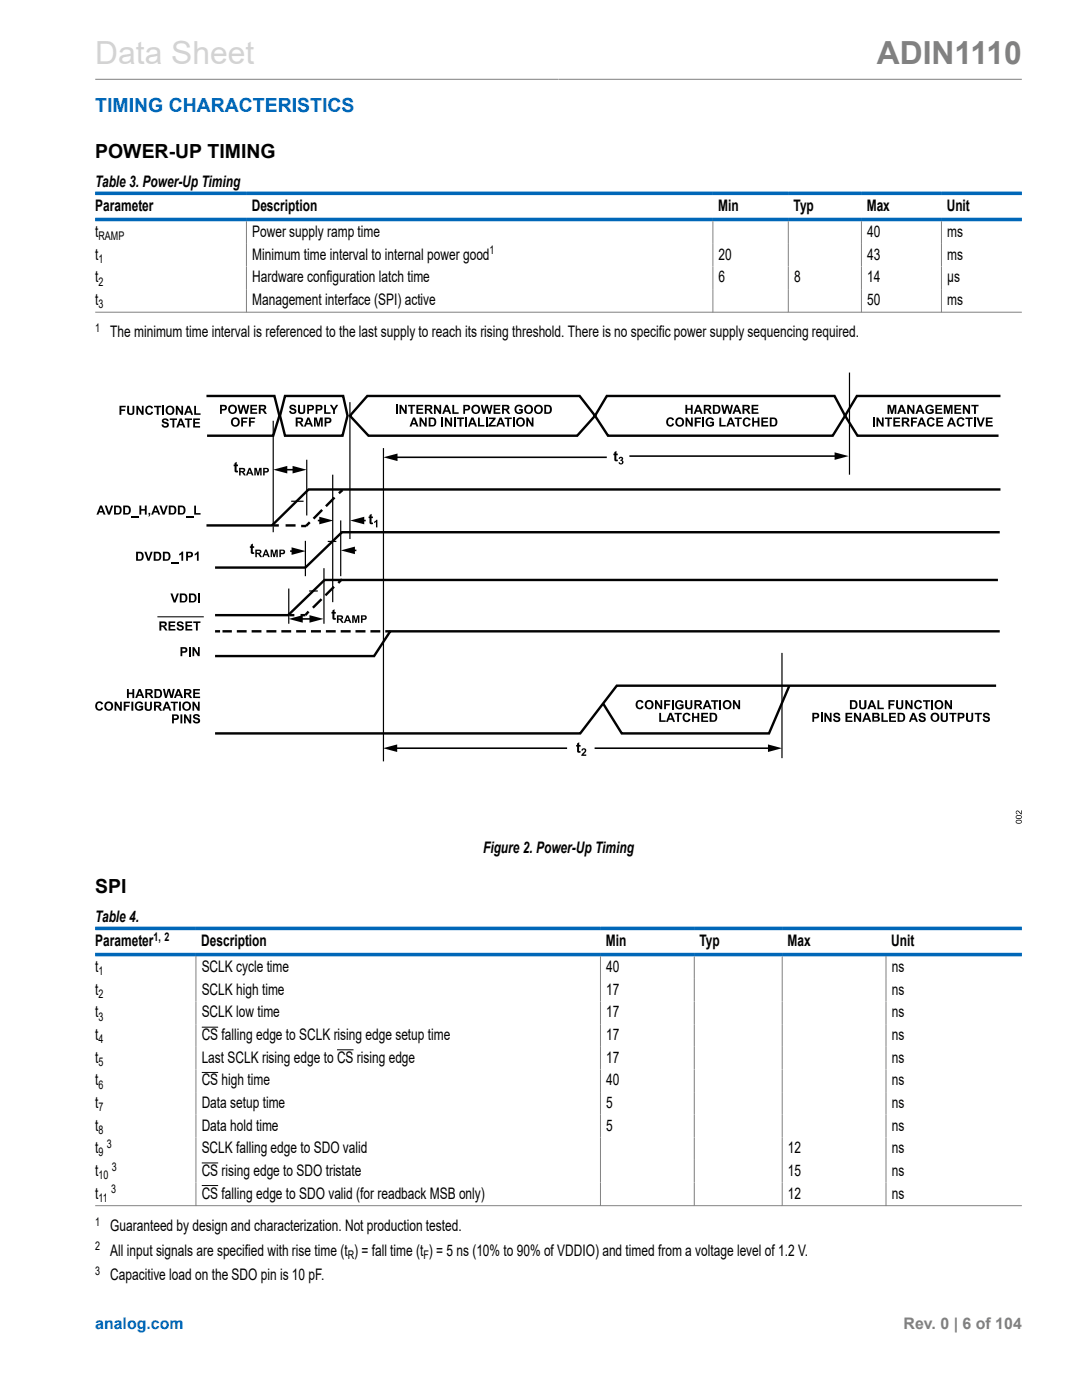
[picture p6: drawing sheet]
<svg xmlns="http://www.w3.org/2000/svg" width="216mm" height="279mm" viewBox="0 0 216 279" stroke-linecap="round" stroke-linejoin="round" font-family="sans-serif">
<path d="M19 15.8h184.9M49.2 44.2v18.2M142.2 44.2v18.2M157.3 44.2v18.2M171.9 44.2v18.2M187.9 44.2v18.2M19 62.3h184.9" fill="none" stroke="#808080" stroke-width=".2"/>
<path d="M19 38.6h184.9M19 43.8h184.9" fill="none" stroke="#0067b8" stroke-width=".71"/>
<path d="M199.5 106.2h-131.3l-7.3 7.1h-18M199.5 126h-121.6l-3.3 4.9h-31.7" fill="none" stroke="#020202" stroke-width=".48"/>
<path d="M78.7 149.3h34.5" fill="none" stroke="#010101" stroke-width=".32"/>
<path d="M76.4 149.3l2.9-.7v1.5z" fill="#010101"/>
<path d="M156 130.3v21" fill="none" stroke="#010101" stroke-width=".24"/>
<path d="M118.6 149.3h35.2" fill="none" stroke="#010101" stroke-width=".32"/>
<path d="M153.2 148.6l2.9 .7-2.9 .8z" fill="#010101"/>
<path d="M73.3 79h42.4l3 4-3.5 4h-41.7l-3.7-4zM121.1 79h45.4l2.1 4-2.4 4h-44.9l-2.6-4zM199.6 79h-28.6l-2.4 4 2.5 4h28.1M199.6 97.7h-138l-7.3 7.2h-13.1M157.5 136.8l-4.1 9.6h-29.3l-3.7-6M198.8 136.8h-75.7l-7.3 9.6h-72.9" fill="none" stroke="#020202" stroke-width=".48"/>
<g fill="#000">
<path d="M79 80.8h.4v1.8h-.4zM79.7 80.8h.4l.7 1.2v-1.2h.4v1.8h-.4l-.8-1.2v1.2h-.3zM81.4 80.8h1.4v.3h-.5v1.5h-.4v-1.5h-.5zM83.1 80.8h1.3v.3h-.9v.4h.9v.3h-1v.5h1.1v.3h-1.4zM83.7 83.3h.4l.7 1.2v-1.2h.3v1.8h-.3l-.7-1.1v1.2l-.4-.1zM86.6 80.8h.3l.8 1.2v-1.2h.3v1.8h-.3l-.8-1.2v1.2h-.3zM88.1 83.3h.3v1.8h-.3zM88.8 83.3h.3l.8 1.2v-1.2h.3v1.8h-.4l-.7-1.1v1.2l-.3-.1zM90.3 80.8h.3v1.5h.9v.3h-1.2zM90.6 83.3h.3v1.8h-.3zM91.2 83.3h1.4v.3h-.5v1.5h-.4v-1.5h-.5zM92.8 83.3h.4v1.8h-.4z"/>
<path d="M95.4 83.3h.3v1.5h.9v.3h-1.2zM95.9 80.8h.4l.3 1.2 .3-1.2h.4l.3 1.3 .3-1.3h.4l-.4 1.8h-.4l-.4-1.4-.3 1.4h-.4zM96.9 83.3h.4v1.8h-.4zM97.6 83.3h1.3v.3l-1 1.2h1v.3h-1.4v-.3l.9-1.2h-.8zM98.5 80.8h1.3v.3h-1v.4h1v.3h-1v.5h1.1v.3h-1.4zM100.7 83.3h1.4v.3h-.5v1.5h-.4v-1.5h-.5zM102.3 83.3h.4v1.8h-.4zM102.9 81.1l.6-.3a.72 .72 0 0 1 .8 .5l-.3 .1a.58 .58 0 0 0-1 .1 .58 .58 0 0 0 .5 .8l.4-.1v-.3h-.4v-.3h.8v.8a.98 .98 0 0 1-1.3 0 .98 .98 0 0 1-.1-1.3zM105 83.3h.4l.7 1.2v-1.2h.4v1.8h-.4l-.7-1.1v1.2l-.4-.1zM133.2 83.5l.6-.2a.72 .72 0 0 1 .7 .5l-.4 .1-.2-.3a.62 .62 0 0 0-.6 .6 .62 .62 0 0 0 .5 .6l.2-.1 .2-.2 .3 .1a.86 .86 0 0 1-1.2 .4 .86 .86 0 0 1-.3-1.3zM136.8 80.8h.3v.7h.7v-.7h.4v1.8h-.4v-.8h-.7v.8h-.3zM136.8 83.3h.3l.8 1.2v-1.2h.3v1.8h-.3l-.8-1.1v1.2l-.3-.1z"/>
<path d="M138.6 83.3h1.3v.3h-.9v.4h.8v.4h-.8v.7h-.4zM140.2 83.3h.3v1.8h-.3zM141 83.6l.7-.3a.72 .72 0 0 1 .7 .5l-.3 .1a.55 .55 0 0 0-.8-.2 .55 .55 0 0 0-.1 .9l.3 .2h.4l.2-.1v-.2h-.4v-.3h.8v.7a.99 .99 0 0 1-1.4 .1 .99 .99 0 0 1-.1-1.4zM143.5 83.3h.4v1.5h.9v.3h-1.3zM143.9 80.8h.4l.3 1.2 .3-1.2h.4l.3 1.3 .3-1.3h.4l-.5 1.8h-.3l-.4-1.4-.4 1.4h-.4zM146.6 83.3h1.4v.3h-.5v1.5h-.4v-1.5h-.5zM148.4 83.5l.6-.2a.72 .72 0 0 1 .8 .5l-.4 .1-.2-.3a.62 .62 0 0 0-.6 .6 .62 .62 0 0 0 .4 .7l.3-.1 .1-.3 .4 .1a.86 .86 0 0 1-1.3 .4 .86 .86 0 0 1-.2-1.3zM150 80.8h1.3v.3h-1v.4h.9v.3h-.9v.5h1.1v.3h-1.4zM150.1 83.3h.4v.7h.7v-.7h.3v1.8h-.3v-.8h-.7v.8h-.4zM151.9 83.3h1.4v.3h-1v.4h.9v.4h-.9v.4h1v.3h-1.4zM174.2 83.3h.3v1.8h-.3zM174.9 83.3h.3l.8 1.2v-1.2h.3v1.8h-.3l-.8-1.1v1.2l-.3-.1z"/>
<path d="M177.1 80.8h.5l.4 1.2 .3-1.2h.6v1.8h-.4v-1.4l-.3 1.4h-.4l-.4-1.4v1.4h-.3zM176.6 83.3h1.4v.3h-.5v1.5h-.4v-1.5h-.5zM178.3 83.3h1.3v.3h-1v.4h.9v.4h-.9v.4h1v.3h-1.3zM181 80.8h.4l.7 1.2v-1.2h.4v1.8h-.4l-.7-1.2v1.2h-.4zM181.8 83.3h1.2v.3h-.8v.4h.7v.4h-.7v.7h-.4zM184.8 81.1l.7-.3a.72 .72 0 0 1 .8 .5l-.4 .1a.55 .55 0 0 0-.8-.2 .55 .55 0 0 0 0 .8l.2 .3h.4l.2-.1v-.3h-.4v-.3h.8v.8a.99 .99 0 0 1-1.4 0 .99 .99 0 0 1-.1-1.3zM185.2 83.5l.6-.2a.72 .72 0 0 1 .7 .5l-.4 .1-.2-.3a.62 .62 0 0 0-.6 .6 .62 .62 0 0 0 .5 .6l.2-.1 .2-.2 .3 .1a.87 .87 0 0 1-1.2 .4 .87 .87 0 0 1-.3-1.3zM186.6 80.8h1.4v.3h-1v.4h.9v.3h-.9v.5h1v.3h-1.4zM186.8 83.3h1.4v.3h-1v.4h.9v.4h-.9v.4h1v.3h-1.4zM188.3 80.8h.6l.3 1.2 .3-1.2h.6v1.8h-.4v-1.4l-.3 1.4h-.4l-.3-1.4v1.4h-.4zM190.4 80.8h1.4v.3h-1v.4h.9v.3h-.9v.5h1v.3h-1.4zM191.1 83.5l.6-.2a.72 .72 0 0 1 .8 .5l-.4 .1-.2-.3a.62 .62 0 0 0-.6 .6 .62 .62 0 0 0 .4 .6l.3-.1 .1-.2 .4 .1a.86 .86 0 0 1-1.3 .4 .86 .86 0 0 1-.2-1.3z"/>
<path d="M192.1 80.8h.4l.7 1.2v-1.2h.4v1.8h-.4l-.7-1.2v1.2h-.4zM192.6 83.3h1.5v.3h-.6v1.5h-.3v-1.5h-.6zM194.3 83.3h.4v1.8h-.4zM193.8 80.8h1.5v.3h-.6v1.5h-.3v-1.5h-.6zM194.8 83.3h.4l.5 1.4 .4-1.4h.4l-.6 1.8h-.4zM196.7 83.3h1.4v.3h-1v.4h.9v.4h-.9v.4h1v.3h-1.4zM136.7 139.7h.4v1a.38 .38 0 0 0 .3 .6 .38 .38 0 0 0 .4-.6v-1h.3v1a.74 .74 0 0 1-.7 .9 .74 .74 0 0 1-.7-.9zM171.4 139.7h.4v1a.38 .38 0 0 0 .3 .6 .38 .38 0 0 0 .4-.6v-1h.4v1a.74 .74 0 0 1-.7 .9 .74 .74 0 0 1-.8-.9zM178.8 139.7h.4v1a.38 .38 0 0 0 .3 .6 .38 .38 0 0 0 .4-.6v-1h.3v1a.74 .74 0 0 1-.7 .9 .74 .74 0 0 1-.7-.9zM127.1 139.9l.6-.2a.72 .72 0 0 1 .7 .5l-.4 .1-.2-.3a.6 .6 0 0 0-.6 .6 .6 .6 0 0 0 .6 .6l.3-.3 .3 .1a.88 .88 0 0 1-1.3 .3 .88 .88 0 0 1 0-1.4zM130.7 139.7h.4l.7 1.2v-1.2h.3v1.8h-.3l-.8-1.1v1.1h-.3zM131.5 142.3h.4v1.5h.9v.3h-1.3z"/>
<path d="M132.5 139.7h1.3v.3h-.9v.5h.7v.3h-.7v.7h-.4zM134.1 139.7h.3v1.8h-.3zM134.6 142.3h1.4v.3h-.5v1.5h-.4v-1.5h-.5zM134.9 140l.7-.3a.72 .72 0 0 1 .8 .5l-.4 .1a.55 .55 0 0 0-.8-.1 .55 .55 0 0 0-.1 .8 .46 .46 0 0 0 .5 .3 .46 .46 0 0 0 .4-.4h-.4v-.3h.8v.7a.99 .99 0 0 1-1.4 .1 .99 .99 0 0 1-.1-1.4zM136.4 142.5l.6-.3a.72 .72 0 0 1 .8 .6l-.4 .1-.2-.3a.59 .59 0 0 0-.6 .6 .59 .59 0 0 0 .6 .6l.2-.4 .4 .1a.86 .86 0 0 1-1.3 .5 .86 .86 0 0 1-.2-1.3zM138.1 142.3h.4v.7h.7v-.7h.3v1.8h-.3v-.8h-.8v.8h-.3zM139.9 142.3h1.4v.3h-1v.4h.9v.3h-.9v.5h1v.3h-1.4zM141.9 139.7h1.4v.3h-.5v1.5h-.4v-1.5h-.5zM143.6 139.7h.3v1.8h-.3zM146.2 139.7h.4l.7 1.2v-1.2h.4v1.8h-.4l-.7-1.1v1.1h-.4zM163.8 142.3h.3v1.8h-.3zM164.5 142.3h.3l.8 1.2v-1.2h.3v1.8h-.3l-.8-1.2v1.2h-.3z"/>
<path d="M166.5 142.4l.4-.2a.58 .58 0 0 1 .7 .6h-.3a.29 .29 0 0 0-.3-.3 .29 .29 0 0 0-.3 .3 .87 .87 0 0 1 1 .9l-.3 .3-.4 .1a.68 .68 0 0 1-.8-.6l.4-.1a.33 .33 0 0 0 .3 .4 .33 .33 0 0 0 .3-.4 .81 .81 0 0 1-.9-.7zM168.7 142.3h1.3v.3h-.9v.4h.9v.3h-.9v.5h1v.3h-1.4zM170.4 142.3h.4l.7 1.2v-1.2h.3v1.8h-.3l-.8-1.2v1.2h-.3zM175.1 139.7h.3v1.5h1v.3h-1.3zM175.9 142.3h.4v1.5h.9v.3h-1.3zM177.3 139.7h1.2v.3h-.9v.5h.8v.3h-.8v.7h-.3zM177.4 142.3h1.4v.3h-1v.4h.9v.3h-.9v.5h1v.3h-1.4zM180.7 139.7h.3l.7 1.2v-1.2h.4v1.8h-.4l-.7-1.1v1.1h-.3zM183.5 142.4l.5-.2a.58 .58 0 0 1 .7 .6h-.4a.29 .29 0 0 0-.3-.3 .29 .29 0 0 0-.3 .3 .94 .94 0 0 1 1 .7 .75 .75 0 0 1-.7 .6 .75 .75 0 0 1-.7-.6l.3-.1a.33 .33 0 0 0 .4 .4 .33 .33 0 0 0 .3-.4 .77 .77 0 0 1-.9-.9zM182.6 139.9l.6-.2a.71 .71 0 0 1 .8 .5l-.4 .1-.2-.3a.59 .59 0 0 0-.6 .6 .59 .59 0 0 0 .6 .6l.2-.3 .4 .1a.87 .87 0 0 1-1.3 .4 .87 .87 0 0 1-.2-1.3zM184.2 139.7h1.4v.3h-.5v1.5h-.4v-1.5h-.5zM185.8 139.7h.4v1.8h-.4z"/>
<path d="M187.7 142.3h.4v.9a.38 .38 0 0 0 .3 .6 .38 .38 0 0 0 .4-.5v-1h.3v.9a.74 .74 0 0 1-.7 .9 .74 .74 0 0 1-.7-.9zM188.5 139.7h.4l.7 1.2v-1.2h.4v1.8h-.4l-.7-1.1v1.1h-.4zM189.4 142.3h1.5v.3h-.6v1.5h-.3v-1.5h-.6zM192.8 142.3h.3v.9a.38 .38 0 0 0 .4 .6 .38 .38 0 0 0 .3-.5v-1h.4v.9a.74 .74 0 0 1-.7 .9 .74 .74 0 0 1-.8-.9zM194.5 142.3h1.4v.3h-.5v1.5h-.4v-1.5h-.5zM196.3 142.4l.5-.2a.58 .58 0 0 1 .7 .6h-.4a.29 .29 0 0 0-.3-.3 .29 .29 0 0 0-.3 .3 .88 .88 0 0 1 1 .9l-.3 .3-.4 .1a.69 .69 0 0 1-.7-.6l.3-.1a.33 .33 0 0 0 .4 .4 .33 .33 0 0 0 .3-.4 .8 .8 0 0 1-1-.7z"/>
<path d="M82.4 83.3h.4l.7 1.8h-.4l-.1-.4h-.8l-.1 .4h-.4zM82.6 83.7l-.3 .7h.5z"/>
<path d="M84.8 80.8h.7a.52 .52 0 0 1 .7 .4 .52 .52 0 0 1-.4 .6l.6 .8h-.4l-.5-.7h-.2h-.2v.7h-.3zM85.1 81.1v.5h.4a.27 .27 0 0 0 .4-.3 .27 .27 0 0 0-.5-.2z"/>
<path d="M85.5 83.3h.7a.9 .9 0 0 1 .9 .9 .9 .9 0 0 1-.9 .9h-.7zM85.9 83.6v1.2h.3a.6 .6 0 0 0 .5-.6 .6 .6 0 0 0-.6-.6z"/>
<path d="M88.9 80.8h.4l.7 1.8h-.3l-.2-.4h-.7l-.2 .4h-.4zM89.1 81.2l-.2 .7h.5z"/>
<path d="M92.4 80.8h.6a.59 .59 0 0 1 .8 .6 .59 .59 0 0 1-.8 .5h-.2v.7h-.4zM92.8 81.1v.5h.2a.3 .3 0 0 0 .5-.3 .3 .3 0 0 0-.5-.2z"/>
<path d="M94.1 81.7a.9 .9 0 0 1 1.7 0 .9 .9 0 0 1-1.7 0zM94.6 81.2a.56 .56 0 0 0 0 .9 .56 .56 0 0 0 .8-.2v-.2a.52 .52 0 0 0-.2-.5 .52 .52 0 0 0-.6 0z"/>
<path d="M94.1 83.3h.4l.7 1.8h-.4l-.2-.4h-.7l-.2 .4h-.3zM94.3 83.7l-.3 .7h.5z"/>
<path d="M100.2 80.8h.7a.52 .52 0 0 1 .7 .4 .52 .52 0 0 1-.4 .6l.6 .8h-.4l-.5-.7-.3-.1-.1 .8h-.3zM100.5 81.1v.5h.4a.27 .27 0 0 0 .4-.3 .27 .27 0 0 0-.5-.2z"/>
<path d="M99.7 83.3h.4l.7 1.8h-.4l-.2-.4h-.7l-.1 .4h-.4zM99.9 83.7l-.3 .7h.5z"/>
<path d="M103 84.2a.9 .9 0 0 1 1.8 0 .9 .9 0 0 1-1.8 0zM103.5 83.8a.56 .56 0 0 0 0 .8 .56 .56 0 0 0 .8-.2 .55 .55 0 0 0-.1-.7 .55 .55 0 0 0-.7 .1z"/>
<path d="M104.6 81.7a.9 .9 0 0 1 1.8 0 .9 .9 0 0 1-1.8 0zM105.1 81.2a.56 .56 0 0 0 0 .9 .56 .56 0 0 0 .9-.2v-.2a.52 .52 0 0 0-.3-.5 .52 .52 0 0 0-.6 0z"/>
<path d="M106.8 81a.9 .9 0 0 1 1.3 .1 .9 .9 0 0 1-.2 1.3 .9 .9 0 0 1-1.3-.4v-.5zM107.1 81.2a.56 .56 0 0 0 0 .9 .56 .56 0 0 0 .8-.2 .55 .55 0 0 0-.1-.7 .55 .55 0 0 0-.7 0z"/>
<path d="M108.6 80.8h.7a.9 .9 0 0 1 .8 .9 .9 .9 0 0 1-.8 .9h-.7zM109 81.1v1.2h.2a.6 .6 0 0 0 .5-.7 .6 .6 0 0 0-.6-.5z"/>
<path d="M134.7 84.2a.95 .95 0 0 1 1.9 0 .95 .95 0 0 1-1.9 0zM135.3 83.8a.56 .56 0 0 0 0 .8 .56 .56 0 0 0 .8-.2 .55 .55 0 0 0-.1-.7 .55 .55 0 0 0-.7 .1z"/>
<path d="M139.1 80.8h.4l.7 1.8h-.4l-.1-.4h-.8l-.1 .4h-.4zM139.3 81.2l-.2 .7h.5z"/>
<path d="M140.4 80.8h.8a.52 .52 0 0 1 .7 .4 .52 .52 0 0 1-.5 .6l.7 .8h-.5l-.4-.7h-.3h-.1v.7h-.4zM140.8 81.1v.5h.3a.27 .27 0 0 0 .4-.3 .27 .27 0 0 0-.4-.2z"/>
<path d="M142.2 80.8h.7a.9 .9 0 0 1 .9 .9 .9 .9 0 0 1-.9 .9h-.7zM142.6 81.1v1.2h.3a.61 .61 0 0 0 .5-.8 .61 .61 0 0 0-.8-.4z"/>
<path d="M145.6 83.3h.4l.7 1.8h-.4l-.1-.4h-.8l-.1 .4h-.4zM145.8 83.7l-.3 .7h.5z"/>
<path d="M146.8 80.8h.4l.8 1.8h-.4l-.2-.4h-.7l-.2 .4h-.4zM147 81.2l-.2 .7h.5z"/>
<path d="M148.1 80.8h.8a.52 .52 0 0 1 .7 .4 .52 .52 0 0 1-.4 .6l.6 .8h-.4l-.5-.7-.3-.1-.1 .8h-.4zM148.5 81.1v.5l.6-.1 .1-.1-.1-.3z"/>
<path d="M153.6 83.3h.7a.9 .9 0 0 1 .8 .9 .9 .9 0 0 1-.8 .9h-.7zM154 83.6v1.2h.2a.6 .6 0 0 0 .5-.6 .6 .6 0 0 0-.6-.6z"/>
<path d="M179.9 83.3h.8a.52 .52 0 0 1 .7 .4 .52 .52 0 0 1-.5 .6l.7 .8h-.4l-.5-.6-.3-.1-.1 .7h-.4zM180.3 83.6v.5h.4a.27 .27 0 0 0 .3-.3 .27 .27 0 0 0-.4-.2z"/>
<path d="M179.7 80.8h.4l.7 1.8h-.4l-.1-.4h-.8l-.1 .4h-.4zM179.9 81.2l-.2 .7h.5z"/>
<path d="M183.4 80.8h.4l.7 1.8h-.4l-.2-.4h-.7l-.2 .4h-.3zM183.6 81.2l-.3 .7h.5z"/>
<path d="M183.7 83.3h.4l.7 1.8h-.4l-.1-.4h-.8l-.1 .4h-.4zM183.9 83.7l-.3 .7h.5z"/>
<path d="M189.6 83.3h.4l.8 1.8h-.4l-.2-.4h-.7l-.2 .4h-.4zM189.8 83.7l-.2 .7h.5z"/>
<path d="M169.6 139.7h.7a.9 .9 0 0 1 .8 .9 .9 .9 0 0 1-.8 .9h-.7zM170 140v1.2h.2a.6 .6 0 0 0 .5-.6 .6 .6 0 0 0-.6-.6z"/>
<path d="M128.6 140.6a.9 .9 0 0 1 1.8 0 .9 .9 0 0 1-1.8 0zM129.2 140.2a.57 .57 0 0 0-.1 .8 .57 .57 0 0 0 .9 0 .57 .57 0 0 0-.1-.8 .57 .57 0 0 0-.7 0z"/>
<path d="M133.6 142.3h.4l.7 1.8h-.4l-.1-.5h-.8l-.1 .5h-.4zM133.8 142.7l-.3 .6h.5z"/>
<path d="M138.6 139.7h.7a.52 .52 0 0 1 .7 .4 .52 .52 0 0 1-.4 .6l.6 .8h-.4l-.5-.6-.3-.1-.1 .7h-.3zM138.9 140.1v.4h.3a.28 .28 0 0 0 .4 0 .28 .28 0 0 0 0-.4 .28 .28 0 0 0-.4 0z"/>
<path d="M141.6 142.3h.7a.9 .9 0 0 1 .8 .8 .9 .9 0 0 1-.8 1h-.7zM142 142.6v1.2h.2a.62 .62 0 0 0 .5-.8 .62 .62 0 0 0-.7-.4z"/>
<path d="M140.9 139.7h.4l.7 1.8h-.4l-.1-.4h-.8l-.1 .4h-.4zM141.1 140.1l-.2 .7h.4z"/>
<path d="M144.2 140.6a.9 .9 0 0 1 1.8 0 .9 .9 0 0 1-1.8 0zM144.7 140.2a.57 .57 0 0 0 0 .8 .57 .57 0 0 0 .8 0l.1-.3a.52 .52 0 0 0-.3-.6 .52 .52 0 0 0-.6 .1z"/>
<path d="M162.1 142.3h.6a.59 .59 0 0 1 .8 .5 .59 .59 0 0 1-.8 .6h-.2v.7h-.4zM162.5 142.6v.5h.2a.3 .3 0 0 0 .4-.3 .3 .3 0 0 0-.5-.2z"/>
<path d="M172.7 142.3h.4l.8 1.8h-.4l-.2-.5h-.7l-.2 .5h-.4zM172.9 142.7l-.2 .6h.5z"/>
<path d="M174 142.3h.9a.44 .44 0 0 1 .5 .2 .44 .44 0 0 1-.2 .6 .55 .55 0 0 1 .3 .7 .55 .55 0 0 1-.8 .2h-.6zM174.4 142.6v.4a.45 .45 0 0 0 .7-.2l-.1-.2zM174.4 143.3v.5h.3a.29 .29 0 0 0 .5-.3 .28 .28 0 0 0-.5-.2z"/>
<path d="M173.8 139.7h.3l.8 1.8h-.4l-.2-.4h-.7l-.1 .4h-.4zM174 140.1l-.3 .7h.5z"/>
<path d="M179.1 142.3h.7a.9 .9 0 0 1 .8 .8 .9 .9 0 0 1-.8 1h-.7zM179.5 142.6v1.2h.2a.62 .62 0 0 0 .5-.8 .62 .62 0 0 0-.7-.4z"/>
<path d="M182.1 142.3h.3l.8 1.8h-.4l-.2-.5h-.7l-.2 .5h-.3zM182.2 142.7l-.2 .6h.5z"/>
<path d="M185.7 143.1a.9 .9 0 0 1 1.8 0 .9 .9 0 0 1-1.8 0zM186.2 142.7a.57 .57 0 0 0 0 .8 .57 .57 0 0 0 .8 0 .56 .56 0 0 0 0-.8 .56 .56 0 0 0-.8 0z"/>
<path d="M186.7 139.9a.9 .9 0 0 1 1.4 .2 .9 .9 0 0 1-.3 1.3 .9 .9 0 0 1-1.3-.5v-.5zM187 140.2a.57 .57 0 0 0-.1 .8 .57 .57 0 0 0 .9 0 .57 .57 0 0 0-.1-.8 .57 .57 0 0 0-.7 0z"/>
<path d="M191.1 142.3h.6a.59 .59 0 0 1 .8 .5 .59 .59 0 0 1-.8 .6h-.3v.7h-.3zM191.5 142.6v.5h.2a.3 .3 0 0 0 .4-.3 .3 .3 0 0 0-.5-.2z"/>
</g>
<path d="M169.5 74.4v20.3M76.5 89.4v62.5" fill="none" stroke="#010101" stroke-width=".24"/>
<path d="M78.8 91.3h42.3" fill="none" stroke="#010101" stroke-width=".32"/>
<g fill="#010101">
<path d="M76.5 91.3l2.8-.8v1.5z"/>
<path d="M122.6 90.2l.4-.2v.5h.3v.4h-.3v.7l.3 .1v.3a.45 .45 0 0 1-.6 0 .45 .45 0 0 1-.1-.5v-.6h-.2z"/>
<path d="M123.6 91.3l.3-.1a.38 .38 0 0 1 .4 .2 .38 .38 0 0 1-.2 .5h.1a.49 .49 0 0 1-.1 .8 .49 .49 0 0 1-.7-.4h.3a.22 .22 0 0 0 .3 .1 .22 .22 0 0 0 .1-.3 .22 .22 0 0 0-.3-.1v-.2a.18 .18 0 0 0 .3-.2 .18 .18 0 0 0-.2-.2 .18 .18 0 0 0-.2 .2h-.3z"/>
<path d="M115.2 148.4l.4-.3v.6h.2v.3h-.2l-.1 .7 .1 .2h.2l.1 .3a.46 .46 0 0 1-.6 0 .46 .46 0 0 1-.1-.5v-.7h-.2z"/>
<path d="M116.2 149.4a.52 .52 0 0 1 .8 .2 .52 .52 0 0 1-.4 .7l-.2 .3h.6v.2h-1l.3-.5a.49 .49 0 0 0 .3-.7l-.6 .2z"/>
</g>
<path d="M125.6 91h41.4" fill="none" stroke="#010101" stroke-width=".32"/>
<path d="M166.5 90.3l2.8 .7-2.8 .8z" fill="#010101"/>
<g fill="#000">
<path d="M23.8 81h1.3v.3h-.9v.4h.8v.3h-.8v.8h-.4zM25.4 81h.4v1a.38 .38 0 0 0 .3 .5 .38 .38 0 0 0 .3-.5v-1h.4v.9a.74 .74 0 0 1-.7 .9 .74 .74 0 0 1-.7-.9zM27.2 81h.4l.7 1.2v-1.2h.4v1.8h-.4l-.7-1.2v1.2h-.4zM29.2 81.2l.6-.3a.72 .72 0 0 1 .7 .6l-.3 .1-.3-.3a.63 .63 0 0 0-.5 .5 .63 .63 0 0 0 .4 .7l.2-.1 .2-.3 .4 .1a.87 .87 0 0 1-1.3 .5 .87 .87 0 0 1-.2-1.3zM30.7 81h1.5v.3h-.5v1.5h-.4v-1.5h-.6zM32.4 81h.4v1.8h-.4zM35.1 81h.4l.7 1.2v-1.2h.3v1.8h-.3l-.8-1.2v1.2h-.3zM38.7 81h.4v1.5h.9v.3h-1.3zM47.4 80.8h.4l.2 1.2 .4-1.2h.4l.3 1.3 .3-1.3h.4l-.5 1.8h-.4l-.3-1.4-.4 1.4h-.4zM48.1 83.3h1.3v.3h-.9v.4h.7v.4h-.7v.7h-.4zM49.7 83.3h1.2v.3h-.9v.4h.8v.4h-.8v.7h-.3zM50 80.8h1.3v.3h-1v.4h.9v.3h-.9v.5h1v.3h-1.3z"/>
<path d="M57.9 80.9l.5-.1a.62 .62 0 0 1 .7 .5h-.4a.29 .29 0 0 0-.3-.3 .29 .29 0 0 0-.2 .3 .95 .95 0 0 1 1 .8 .75 .75 0 0 1-.8 .5 .75 .75 0 0 1-.7-.6h.3a.33 .33 0 0 0 .4 .3 .33 .33 0 0 0 .3-.4 .81 .81 0 0 1-1-.6zM59.5 80.8h.3v1a.38 .38 0 0 0 .4 .5 .38 .38 0 0 0 .3-.5v-1h.4v.9a.74 .74 0 0 1-.7 .9 .74 .74 0 0 1-.7-.8zM62.7 83.3h.5l.3 1.3 .4-1.3h.5v1.8h-.3v-1.4l-.4 1.4h-.4l-.3-1.4v1.4h-.3zM64.7 80.8h.3v1.5h1v.3h-1.3zM65.8 80.8h.4l.4 .7 .5-.7h.4l-.7 1.1v.7h-.3v-.7zM58.2 109.2l2.8 .8-2.8 .7zM63.7 103.1l2.8 .8-2.8 .7zM68 109.8l2.8-.7v1.5zM69.9 103.9l2.8-.8v1.5zM73.7 102.8l.5-.3v.6h.2v.3h-.3v.8l.3 .1v.3a.46 .46 0 0 1-.5 0 .46 .46 0 0 1-.2-.5v-.7h-.2zM74.6 104.1l.5-.4h.2v1.5h-.3v-1l-.4 .2z"/>
<path d="M33 81.8a.9 .9 0 0 1 1.8 0 .9 .9 0 0 1-1.8 0zM33.6 81.4a.58 .58 0 0 0-.1 .9 .58 .58 0 0 0 .9-.1 .59 .59 0 0 0-.1-.7 .59 .59 0 0 0-.7-.1z"/>
<path d="M37.4 81h.4l.7 1.8h-.4l-.1-.4h-.7l-.2 .4h-.4zM37.6 81.4l-.2 .7h.5z"/>
<path d="M43.9 80.8h.6a.59 .59 0 0 1 .8 .6 .59 .59 0 0 1-.8 .5h-.2v.7h-.4zM44.3 81.1v.5h.2a.3 .3 0 0 0 .4-.3 .3 .3 0 0 0-.4-.2z"/>
<path d="M45.5 81.7a.9 .9 0 0 1 1.8 0 .9 .9 0 0 1-1.8 0zM46 81.2a.56 .56 0 0 0 0 .9 .56 .56 0 0 0 .9-.2v-.2a.52 .52 0 0 0-.3-.5 .52 .52 0 0 0-.6 0z"/>
<path d="M46.1 84.2a.92 .92 0 0 1 1.8 0 .92 .92 0 0 1-1.8 0zM46.6 83.8a.56 .56 0 0 0 0 .8 .56 .56 0 0 0 .8-.2 .55 .55 0 0 0-.1-.7 .55 .55 0 0 0-.7 .1z"/>
<path d="M51.6 80.8h.8a.52 .52 0 0 1 .7 .4 .52 .52 0 0 1-.5 .6l.7 .8h-.5l-.4-.7-.3-.1-.1 .8h-.4zM52 81.1v.5h.4a.27 .27 0 0 0 .3-.3 .27 .27 0 0 0-.4-.2z"/>
<path d="M59 83.3h.8a.52 .52 0 0 1 .7 .4 .52 .52 0 0 1-.5 .6l.6 .8h-.4l-.4-.6-.3-.1-.1 .7h-.4zM59.4 83.6v.5h.3a.27 .27 0 0 0 .4-.3 .27 .27 0 0 0-.4-.2z"/>
<path d="M61.3 80.8h.6a.59 .59 0 0 1 .8 .6 .59 .59 0 0 1-.8 .5h-.3v.7h-.3zM61.7 81.1v.5h.2a.3 .3 0 0 0 .4-.3 .3 .3 0 0 0-.5-.2z"/>
<path d="M61.3 83.3h.4l.8 1.8h-.4l-.2-.4h-.7l-.2 .4h-.4zM61.5 83.7l-.2 .7h.5z"/>
<path d="M63 80.8h.6a.59 .59 0 0 1 .8 .6 .59 .59 0 0 1-.8 .5h-.3v.7h-.3zM63.3 81.1v.5h.3a.3 .3 0 0 0 .4-.3 .3 .3 0 0 0-.5-.2z"/>
<path d="M64.8 83.3h.6a.59 .59 0 0 1 .7 .6 .59 .59 0 0 1-.7 .5h-.3v.7h-.3zM65.1 83.6v.5h.2a.3 .3 0 0 0 .5-.2 .3 .3 0 0 0-.5-.3z"/>
</g>
<g fill="none" stroke="#020202" stroke-width=".48">
<path d="M41.2 79h13.6l1 4-1.3 4h-13.2M56.9 79h11.6l.8 4-1 4h-11.4l-1-4zM199.1 115.7h-134.3l-7.3 7.1h-14.6M42.9 126h1M44.4 126h1.9M47.3 126h1.9M50.2 126h2M53.2 126h1.9M56.1 126h2M59.1 126h2M62 126h2M65 126h2"/>
<path d="M68 126h2M70.9 126h2M73.9 126h2M76.9 126h1"/>
</g>
<path d="M58.1 100h2.5M65.4 108.1h1.7" fill="none" stroke="#020202" stroke-width=".24"/>
<path d="M66.4 94.7v25.5" fill="none" stroke="#000" stroke-width=".24"/>
<path d="M57.9 110h.8M63.4 103.9h.8M70.3 109.8h.8M72.2 103.9h.8" fill="none" stroke="#000" stroke-width=".32"/>
<path d="M57.6 117.5v7M64.6 113.4v11.1" fill="none" stroke="#010101" stroke-width=".24"/>
<path d="M59.9 123.5h2.4" fill="none" stroke="#010101" stroke-width=".32"/>
<g fill="#010101">
<path d="M61.8 122.8l2.8 .7-2.8 .8z"/>
<path d="M57.6 123.5l2.8-.7v1.5z"/>
</g>
<path d="M54.5 84v22.2M61.2 91.7v11.2M60.9 107.9v7.1M68 103.9v11.1" fill="none" stroke="#010101" stroke-width=".24"/>
<g fill="#000">
<path d="M46.8 92.4l.4-.2v.5h.3v.3h-.3v.8v.1h.3v.3a.45 .45 0 0 1-.5 0 .45 .45 0 0 1-.2-.5v-.7h-.2zM50.7 93.4h.5l.3 1 .2-1h.5v1.5h-.3v-1.2l-.3 1.2h-.3l-.3-1.2v1.2h-.3zM50 108.7l.5-.2v.5h.2v.3h-.3v.8l.3 .1v.3a.46 .46 0 0 1-.5 0 .46 .46 0 0 1-.2-.5v-.7h-.1zM54 109.7h.4l.3 1 .3-1h.4v1.5h-.3v-1.2l-.3 1.2h-.2l-.3-1.2v1.2h-.3zM66.3 121.8l.5-.2v.5h.2v.4h-.3v.7l.1 .2 .2-.1v.3a.45 .45 0 0 1-.5 0 .45 .45 0 0 1-.2-.5v-.7h-.2zM70.3 122.8h.4l.3 1 .3-1h.4v1.5h-.3v-1.2l-.3 1.2h-.2l-.3-1.2v1.2h-.3z"/>
<path d="M47.7 93.4h.6a.44 .44 0 0 1 .6 .3 .44 .44 0 0 1-.4 .5l.6 .7h-.4l-.6-.6h-.1v.6h-.3zM48 93.7v.3h.2a.22 .22 0 0 0 .4 0 .22 .22 0 0 0-.1-.3z"/>
<path d="M49.7 93.4h.3l.6 1.5h-.3l-.2-.4h-.6l-.1 .4h-.3zM49.8 93.7l-.2 .6h.4z"/>
<path d="M52.5 93.4h.5a.5 .5 0 0 1 .7 .4 .5 .5 0 0 1-.7 .5h-.2v.6h-.3zM52.8 93.6v.4h.2a.25 .25 0 0 0 .3-.2 .25 .25 0 0 0-.3-.2z"/>
<path d="M50.9 109.7h.7a.44 .44 0 0 1 .6 .3 .44 .44 0 0 1-.4 .5l.5 .7h-.4l-.5-.6h-.2v.6h-.3zM51.3 109.9l-.1 .4h.3a.23 .23 0 0 0 .3 0 .23 .23 0 0 0 0-.3 .23 .23 0 0 0-.3-.1z"/>
<path d="M52.9 109.7h.3l.6 1.5h-.3l-.1-.4h-.7l-.1 .4h-.3zM53.1 110l-.2 .6h.4z"/>
<path d="M55.7 109.7h.5a.49 .49 0 0 1 .7 .4 .49 .49 0 0 1-.7 .5h-.2v.6h-.3zM56 109.9v.4h.2a.25 .25 0 0 0 .4-.2 .25 .25 0 0 0-.4-.2z"/>
<path d="M67.2 122.8h.7a.44 .44 0 0 1 .6 .3 .44 .44 0 0 1-.4 .5l.5 .7h-.4l-.5-.6h-.2v.6h-.3zM67.5 123.1v.3h.6v-.3z"/>
<path d="M69.2 122.8h.3l.6 1.5h-.3l-.2-.3h-.6l-.1 .3h-.3zM69.3 123.2l-.2 .5h.5z"/>
<path d="M72 122.8h.5a.49 .49 0 0 1 .7 .5 .49 .49 0 0 1-.7 .4h-.2v.6h-.3zM72.3 123v.5h.2a.25 .25 0 0 0 .4-.3 .25 .25 0 0 0-.4-.1z"/>
</g>
<path d="M56.8 93.7h2.1" fill="none" stroke="#010101" stroke-width=".32"/>
<g fill="#010101">
<path d="M58.4 93l2.8 .7-2.8 .8z"/>
<path d="M54.5 93.7l2.8-.7v1.5z"/>
</g>
<path d="M69.8 80.3v27.3" fill="none" stroke="#000" stroke-width=".24"/>
<path d="M61.7 117.9h1.7" fill="none" stroke="#020202" stroke-width=".24"/>
<path d="M66.8 99.3l-1.8 1.7M68.3 97.8l-.7 .6M54.6 104.9h1M57 104.9h2M61.8 104.2l-.7 .8h-1M64.2 119.6l-1.8 1.7M64.3 101.8l-1.7 1.7M66.6 117.1l-1.7 1.7M68.2 115.6l-.7 .7M57.7 122.8h1M61.6 122l-.7 .8h-.9" fill="none" stroke="#020202" stroke-width=".48"/>
<g fill="#000">
<path d="M32.5 83.6l.5-.1a.59 .59 0 0 1 .6 .5h-.3a.29 .29 0 0 0-.3-.3 .29 .29 0 0 0-.3 .4 .95 .95 0 0 1 1 .7 .75 .75 0 0 1-.8 .6 .75 .75 0 0 1-.7-.7h.4a.36 .36 0 0 0 .3 .4 .36 .36 0 0 0 .4-.4h-.1a.81 .81 0 0 1-.9-.7zM33.9 83.5h1.4v.3h-.5v1.5h-.4v-1.5h-.5zM36.9 83.5h1.4v.3h-.5v1.5h-.4v-1.5h-.5zM38.5 83.5h1.4v.3h-1v.4h.9v.3h-.9v.5h1v.3h-1.4zM20.9 100.9h.4l.4 1.3 .5-1.3h.4l-.7 1.8h-.4zM26.2 103h1.4v.2h-1.4zM27.8 100.9h.4v.7h.7v-.7h.4v1.8h-.4v-.8h-.7v.8h-.4zM28.8 110.1h.4l.5 1.3 .4-1.3h.4l-.7 1.8h-.3zM29.6 102.4h.4l-.1 .4-.2 .3-.1-.1 .2-.3h-.2zM31.8 100.9h.4l.5 1.3 .4-1.3h.4l-.7 1.8h-.3zM34.1 112.2h1.5v.2h-1.5zM35.7 110.5l.6-.4h.2v1.8h-.3v-1.3l-.5 .3z"/>
<path d="M37.1 103h1.5v.2h-1.5zM38.7 100.9h.4v1.5h.9v.3h-1.3zM38.8 110.5l.6-.4h.2v1.8h-.3v-1.3l-.5 .3zM25.3 137.5h.4v.7h.7v-.7h.4v1.8h-.4v-.8h-.7v.8h-.4zM32.5 137.5h.4l.3 1.3 .3-1.3h.4l.3 1.3 .3-1.3h.4l-.5 1.8h-.4l-.3-1.4-.4 1.4h-.4zM33.6 124h1.4v.3h-1v.4h.9v.3h-.9v.5h1v.3h-1.4zM34 118.4h.4l.5 1.4 .4-1.4h.4l-.7 1.8h-.3zM35.5 124.1l.4-.1a.59 .59 0 0 1 .7 .6h-.3a.29 .29 0 0 0-.3-.4 .29 .29 0 0 0-.3 .4 .95 .95 0 0 1 1 .7 .75 .75 0 0 1-.8 .6 .75 .75 0 0 1-.7-.6l.4-.1a.33 .33 0 0 0 .3 .4 .33 .33 0 0 0 .3-.4 .77 .77 0 0 1-.8-.9zM37 124h1.3v.3h-.9v.4h.9v.3h-.9v.5h1v.3h-1.4zM37.7 129.1h.4v1.9h-.4zM38.4 129.1h.4l.7 1.2v-1.2h.3v1.8h-.3l-.7-1.1v1.1l-.4 .1zM38.5 137.5h1.4v.3h-1v.4h.9v.3h-.9v.5h1v.3h-1.4z"/>
<path d="M38.6 124h1.4v.3h-.5v1.5h-.4v-1.5h-.5zM39.5 118.4h.4v1.8h-.4zM19.2 140.2l.6-.2a.72 .72 0 0 1 .8 .5l-.4 .1-.2-.3a.59 .59 0 0 0-.6 .6 .59 .59 0 0 0 .6 .6l.2-.3 .4 .1a.88 .88 0 0 1-1.4 .3 .88 .88 0 0 1 0-1.4zM22.9 140h.3l.8 1.2v-1.2h.3v1.8h-.4l-.7-1.1v1.1h-.3zM24.7 140h1.2v.3h-.8v.5h.7v.3h-.7v.7h-.4zM26.2 140h.4v1.8h-.4zM27.1 140.3l.7-.3a.72 .72 0 0 1 .7 .5l-.3 .1a.55 .55 0 0 0-.8-.2 .55 .55 0 0 0-.1 .9 .46 .46 0 0 0 .5 .2 .46 .46 0 0 0 .4-.3h-.4v-.3h.8v.7a.98 .98 0 0 1-1.4 .1 .98 .98 0 0 1-.1-1.4zM28.9 140h.4v1a.38 .38 0 0 0 .3 .6 .38 .38 0 0 0 .3-.6v-1h.4v1a.74 .74 0 0 1-.7 .9 .74 .74 0 0 1-.7-.9zM34.1 140h1.4v.3h-.5v1.5h-.4v-1.5h-.5zM35.7 140h.4v1.8h-.4zM36 142.6h.4v1.8h-.4zM36.7 142.6h.4l.7 1.2v-1.2h.4v1.8h-.4l-.7-1.2v1.2h-.4z"/>
<path d="M38.4 140h.4l.7 1.2v-1.2h.3v1.8h-.3l-.8-1.1v1.1h-.3zM38.7 142.6l.5-.1a.58 .58 0 0 1 .7 .6h-.4a.29 .29 0 0 0-.3-.3 .29 .29 0 0 0-.3 .3 .88 .88 0 0 1 1 .9l-.3 .3-.4 .1a.7 .7 0 0 1-.7-.6l.3-.1a.33 .33 0 0 0 .4 .4 .33 .33 0 0 0 .3-.4 .77 .77 0 0 1-.9-.9zM202.8 161.9l.4-.1 .6 .5-.1-.6h.2v.8l-.7-.5a.23 .23 0 0 0-.4 .1 .23 .23 0 0 0 .2 .3v.1l-.3-.2z"/>
<path d="M35.9 83.5h.4l.7 1.8h-.4l-.2-.4h-.7l-.1 .4h-.4zM36.1 83.9l-.3 .7h.5z"/>
<path d="M20 100.9h.3l.8 1.8h-.4l-.2-.4h-.7l-.2 .4h-.4zM20.1 101.3l-.2 .7h.5z"/>
<path d="M22.8 100.9h.6a.9 .9 0 0 1 .9 .9 .9 .9 0 0 1-.9 .9h-.6zM23.1 101.2v1.2h.3a.61 .61 0 0 0 .5-.7 .61 .61 0 0 0-.8-.5z"/>
<path d="M24.6 100.9h.7a.9 .9 0 0 1 .8 .9 .9 .9 0 0 1-.8 .9h-.7zM25 101.2v1.2h.2a.58 .58 0 0 0 .5-.6 .58 .58 0 0 0-.6-.6z"/>
<path d="M27.2 110.1h.6a.9 .9 0 0 1 .9 .9 .9 .9 0 0 1-.9 .9h-.6zM27.5 110.4v1.2h.3a.61 .61 0 0 0 .5-.7 .61 .61 0 0 0-.8-.5z"/>
<path d="M30.7 110.1h.6a.9 .9 0 0 1 .9 .9 .9 .9 0 0 1-.8 .9h-.7zM31 110.4v1.2h.3a.58 .58 0 0 0 .5-.6 .58 .58 0 0 0-.6-.6z"/>
<path d="M30.9 100.9h.3l.8 1.8h-.4l-.2-.4h-.7l-.1 .4h-.4zM31.1 101.3l-.3 .7h.5z"/>
<path d="M32.5 110.1h.7a.9 .9 0 0 1 .8 .9 .9 .9 0 0 1-.8 .9h-.7zM32.9 110.4v1.2h.2a.61 .61 0 0 0 .5-.7 .61 .61 0 0 0-.7-.5z"/>
<path d="M33.7 100.9h.6a.9 .9 0 0 1 .9 .9 .9 .9 0 0 1-.8 .9h-.7zM34 101.2v1.2h.3a.58 .58 0 0 0 .5-.6 .58 .58 0 0 0-.6-.6z"/>
<path d="M35.5 100.9h.7a.9 .9 0 0 1 .8 .9 .9 .9 0 0 1-.8 .9h-.7zM35.9 101.2v1.2h.2a.61 .61 0 0 0 .5-.7 .61 .61 0 0 0-.7-.5z"/>
<path d="M35.9 118.4h.6a.9 .9 0 0 1 .9 .9 .9 .9 0 0 1-.8 .9h-.7zM36.2 118.7v1.2h.3a.62 .62 0 0 0 .5-.7 .62 .62 0 0 0-.8-.5z"/>
<path d="M37.1 110.1h.6a.6 .6 0 0 1 .8 .6 .6 .6 0 0 1-.8 .5h-.2v.7h-.4zM37.5 110.4v.5h.2a.29 .29 0 0 0 .5-.3 .29 .29 0 0 0-.5-.2z"/>
<path d="M37.7 118.4h.7a.9 .9 0 0 1 .8 .9 .9 .9 0 0 1-.8 .9h-.7zM38.1 118.7v1.2h.2a.59 .59 0 0 0 .5-.6 .59 .59 0 0 0-.6-.5z"/>
<path d="M27.7 137.5h.4l.7 1.8h-.4l-.2-.4h-.7l-.1 .4h-.4zM27.9 137.9l-.3 .7h.5z"/>
<path d="M29 137.5h.8a.52 .52 0 0 1 .7 .4 .52 .52 0 0 1-.5 .6l.6 .8h-.4l-.5-.6-.2-.1-.1 .7h-.4zM29.4 137.8v.5l.6-.1 .1-.1-.1-.3z"/>
<path d="M30.8 137.5h.7a.9 .9 0 0 1 .8 .9 .9 .9 0 0 1-.8 .9h-.7zM31.2 137.8v1.2h.3a.61 .61 0 0 0 .4-.7 .61 .61 0 0 0-.7-.5z"/>
<path d="M31.8 124h.8a.52 .52 0 0 1 .7 .4 .52 .52 0 0 1-.5 .6l.6 .8h-.4l-.6-.7h-.2v.7h-.4zM32.2 124.4v.4h.2a.28 .28 0 0 0 .4 0 .28 .28 0 0 0 0-.4 .28 .28 0 0 0-.3 0z"/>
<path d="M36 129.1h.6a.6 .6 0 0 1 .8 .6 .6 .6 0 0 1-.8 .6h-.2v.7h-.4zM36.4 129.5v.5h.2a.3 .3 0 0 0 .4-.3 .3 .3 0 0 0-.4-.2z"/>
<path d="M35.4 137.5h.4l.7 1.8h-.4l-.1-.4h-.8l-.1 .4h-.4zM35.6 137.9l-.2 .7h.5z"/>
<path d="M36.7 137.5h.8a.52 .52 0 0 1 .7 .4 .52 .52 0 0 1-.5 .6l.6 .8h-.4l-.4-.6-.3-.1-.1 .7h-.4zM37.1 137.8v.5l.6-.1 .1-.1-.1-.3z"/>
<path d="M20.8 140.9a.9 .9 0 0 1 1.8 0 .9 .9 0 0 1-1.8 0zM21.3 140.5a.57 .57 0 0 0 0 .8 .57 .57 0 0 0 .8 0 .57 .57 0 0 0 0-.8 .57 .57 0 0 0-.8 0z"/>
<path d="M30.7 140h.8a.52 .52 0 0 1 .7 .4 .52 .52 0 0 1-.5 .7l.7 .7h-.5l-.4-.6-.3-.1-.1 .7h-.4zM31.1 140.3v.5h.6l.1-.2-.1-.2z"/>
<path d="M33.1 140h.4l.7 1.8h-.4l-.2-.4h-.7l-.1 .4h-.4zM33.3 140.5l-.3 .6h.5z"/>
<path d="M34.3 142.6h.6a.59 .59 0 0 1 .8 .5 .59 .59 0 0 1-.8 .6h-.2v.7h-.4zM34.7 142.9v.5h.2a.3 .3 0 0 0 .4-.3 .3 .3 0 0 0-.4-.2z"/>
<path d="M36.4 140.9a.9 .9 0 0 1 1.8 0 .9 .9 0 0 1-1.8 0zM36.9 140.5a.57 .57 0 0 0-.1 .8 .57 .57 0 0 0 .9 0 .57 .57 0 0 0-.1-.8 .57 .57 0 0 0-.7 0z"/>
<path d="M202.8 163.8l.1-.1a.6 .6 0 0 1 1 .3 .59 .59 0 0 1-.7 .5 .59 .59 0 0 1-.4-.7zM202.9 163.8l-.1 .3 .3 .1h.4l.3-.2-.3-.2z"/>
<path d="M202.8 162.8a.65 .65 0 0 1 .6-.1 .65 .65 0 0 1 .5 .5 .62 .62 0 0 1-.7 .3 .62 .62 0 0 1-.5-.6zM202.9 162.9l-.1 .1a.49 .49 0 0 0 .5 .3 .49 .49 0 0 0 .5-.3l-.4-.2z"/>
</g>
<path d="M31.4 123.1h9.3" fill="none" stroke="#000" stroke-width=".21"/>
<path d="M40.2 205h3.4M40.2 214h3.4M67.2 209.5h3.4M40.2 232.1h3.4M40.2 236.6h3.4" fill="none" stroke="#000" stroke-width=".2"/>
<path d="M19 185.3h184.9M19 190.5h184.9" fill="none" stroke="#0067b8" stroke-width=".71"/>
<path d="M39.1 190.9v49.8M119.8 190.9v49.8M138.5 190.9v49.8M156.1 190.9v49.8M176.8 190.9v49.8M19 240.6h184.9" fill="none" stroke="#808080" stroke-width=".2"/>
<text font-size="6.3" fill="#d3d3d3" x="19" y="12.7">Data Sheet</text>
<text font-size="6.3" fill="#808080" x="175" y="12.7">ADIN1110</text>
<text font-size="3.9" fill="#0067b8" x="19" y="22.3">TIMING CHARACTERISTICS</text>
<g font-size="3.9">
<text x="19" y="31.4">POWER-UP TIMING</text>
<text x="19" y="178.1">SPI</text>
</g>
<g font-size="3.2">
<text x="19" y="37.2">Table 3. Power-Up Timing</text>
<text x="19" y="42.1">Parameter</text>
<text x="19" y="47.3">t</text>
<text x="50.2" y="42.1">Description</text>
<text x="50.3" y="47.3">Power supply ramp time</text>
<text x="143.3" y="42.1">Min</text>
<text x="158.4" y="42.1">Typ</text>
<text x="172.9" y="42.1">Max</text>
<text x="173" y="47.3">40</text>
<text x="188.9" y="42.1">Unit</text>
<text x="189" y="47.3">ms</text>
<text x="19" y="51.8">t</text>
<text x="50.3" y="51.8">Minimum time interval to internal power good</text>
<text x="143.4" y="51.8">20</text>
<text x="173" y="51.8">43</text>
<text x="189" y="51.8">ms</text>
<text x="19" y="56.4">t</text>
<text x="50.3" y="56.4">Hardware configuration latch time</text>
<text x="143.4" y="56.4">6</text>
<text x="158.4" y="56.4">8</text>
<text x="173" y="56.4">14</text>
<text x="189" y="56.4">μs</text>
<text x="19" y="60.9">t</text>
<text x="50.3" y="60.9">Management interface (SPI) active</text>
<text x="173" y="60.9">50</text>
<text x="189" y="60.9">ms</text>
<text x="22" y="67.3">The minimum time interval is referenced to the last supply to reach its rising threshold. There is no specific power supply sequencing required.</text>
<text x="96.4" y="170.2">Figure 2. Power-Up Timing</text>
<text x="19" y="183.9">Table 4.</text>
<text x="19" y="188.8">Parameter</text>
<text x="40.2" y="188.8">Description</text>
<text x="120.9" y="188.8">Min</text>
<text x="139.6" y="188.8">Typ</text>
<text x="157.1" y="188.8">Max</text>
<text x="177.8" y="188.8">Unit</text>
<text x="19" y="194">t</text>
<text x="40.2" y="194">SCLK cycle time</text>
<text x="121" y="194">40</text>
<text x="177.9" y="194">ns</text>
<text x="19" y="203.1">t</text>
<text x="19" y="198.5">t</text>
<text x="40.2" y="198.5">SCLK high time</text>
<text x="40.2" y="203.1">SCLK low time</text>
<text x="121" y="198.5">17</text>
<text x="121" y="203.1">17</text>
<text x="177.9" y="198.5">ns</text>
<text x="177.9" y="203.1">ns</text>
<text x="19" y="207.6">t</text>
<text x="40.2" y="207.6">CS falling edge to SCLK rising edge setup time</text>
<text x="121" y="207.6">17</text>
<text x="177.9" y="207.6">ns</text>
<text x="19" y="212.1">t</text>
<text x="40.2" y="212.1">Last SCLK rising edge to CS rising edge</text>
<text x="121" y="212.1">17</text>
<text x="177.9" y="212.1">ns</text>
<text x="19" y="216.6">t</text>
<text x="19" y="221.1">t</text>
<text x="40.2" y="221.1">Data setup time</text>
<text x="40.2" y="216.6">CS high time</text>
<text x="121" y="221.1">5</text>
<text x="121" y="216.6">40</text>
<text x="177.9" y="221.1">ns</text>
<text x="177.9" y="216.6">ns</text>
<text x="19" y="225.6">t</text>
<text x="40.2" y="225.6">Data hold time</text>
<text x="121" y="225.6">5</text>
<text x="177.9" y="225.6">ns</text>
<text x="19" y="230.2">t</text>
<text x="40.2" y="230.2">SCLK falling edge to SDO valid</text>
<text x="157.2" y="230.2">12</text>
<text x="177.9" y="230.2">ns</text>
<text x="19" y="234.7">t</text>
<text x="19" y="239.2">t</text>
<text x="40.2" y="239.2">CS falling edge to SDO valid (for readback MSB only)</text>
<text x="40.2" y="234.7">CS rising edge to SDO tristate</text>
<text x="157.2" y="239.2">12</text>
<text x="157.2" y="234.7">15</text>
<text x="177.9" y="239.2">ns</text>
<text x="177.9" y="234.7">ns</text>
<text x="22" y="245.6">Guaranteed by design and characterization. Not production tested.</text>
<text x="22" y="250.6">All input signals are specified with rise time (t ) = fall time (t ) = 5 ns (10% to 90% of VDDIO) and timed from a voltage level of 1.2 V.</text>
<text x="22" y="255.5">Capacitive load on the SDO pin is 10 pF.</text>
</g>
<text font-size="3.2" fill="#0067b8" x="19" y="265.3">analog.com</text>
<text font-size="3.2" fill="#808080" x="180.3" y="265.3">Rev. 0 | 6 of 104</text>
<g font-size="2.4">
<text x="19.7" y="48">RAMP</text>
<text x="19.7" y="52.5">1</text>
<text x="97.7" y="50.8">1</text>
<text x="19.7" y="57">2</text>
<text x="19.7" y="61.5">3</text>
<text x="19" y="66.3">1</text>
<text x="30.6" y="187.8">1, 2</text>
<text x="19.7" y="194.7">1</text>
<text x="19.7" y="199.2">2</text>
<text x="19.7" y="203.7">3</text>
<text x="19.7" y="208.2">4</text>
<text x="19.7" y="212.7">5</text>
<text x="19.7" y="221.8">7</text>
<text x="19.7" y="217.2">6</text>
<text x="19.7" y="226.3">8</text>
<text x="19.7" y="230.8">9</text>
<text x="21.3" y="229.1">3</text>
<text x="22.3" y="233.6">3</text>
<text x="19.7" y="235.3">10</text>
<text x="19.7" y="239.8">11</text>
<text x="22.2" y="238.1">3</text>
<text x="19" y="244.6">1</text>
<text x="19" y="249.5">2</text>
<text x="69.4" y="251.2">R</text>
<text x="84.5" y="251.2">F</text>
<text x="19" y="254.5">3</text>
</g>
</svg>
